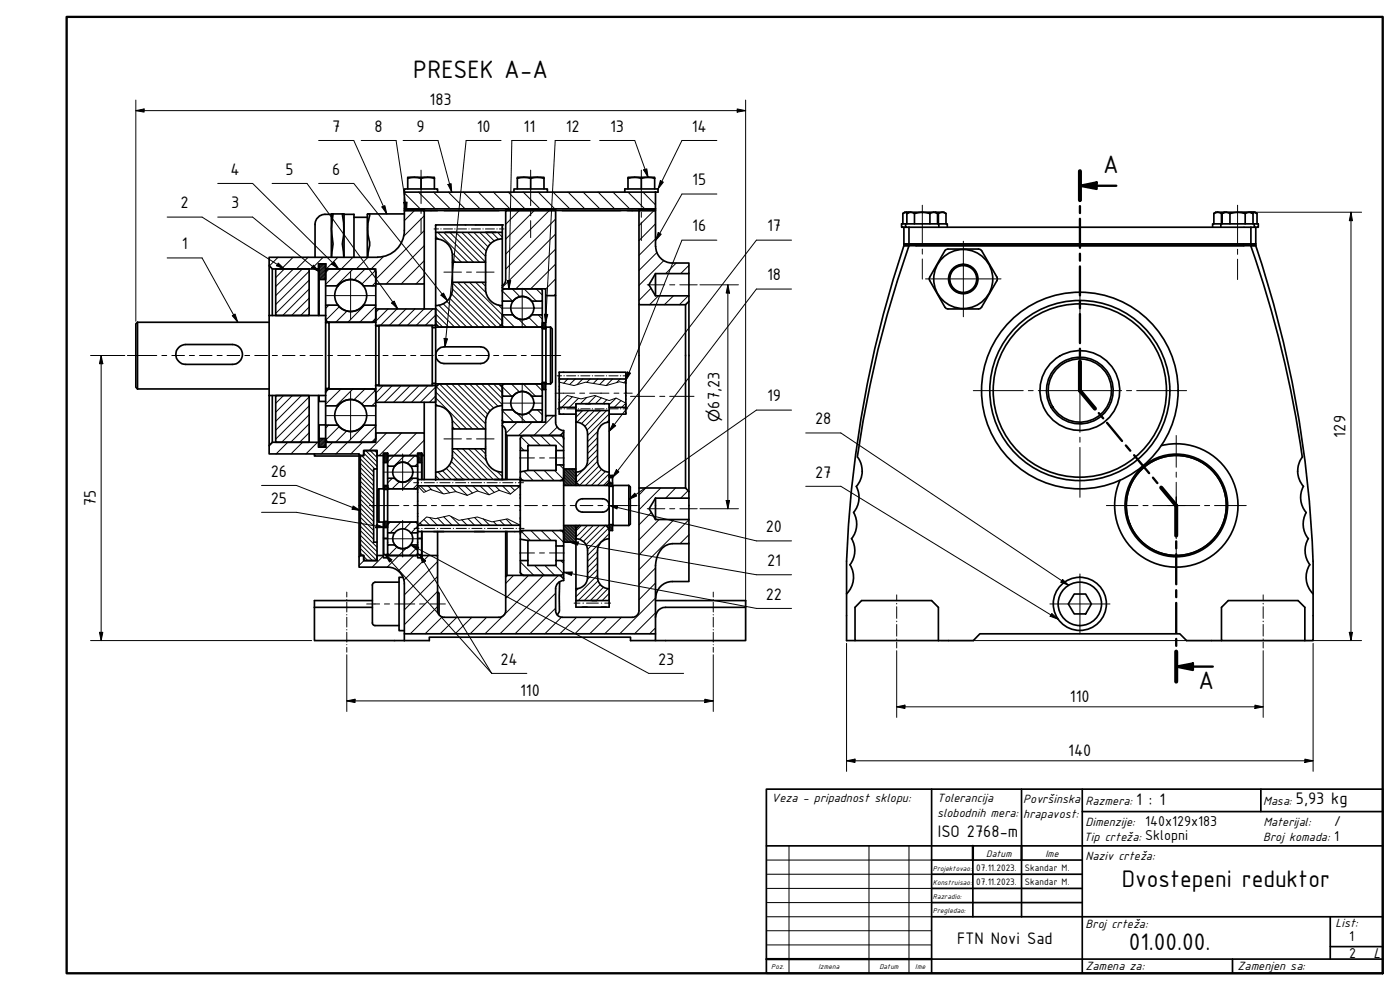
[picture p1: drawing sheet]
<svg xmlns="http://www.w3.org/2000/svg" width="420mm" height="297mm" viewBox="0 0 420 297" stroke-linecap="round" stroke-linejoin="round" font-family="sans-serif">
<!-- layer: Hatch (ISO) -->
<g fill="none" stroke="#000" stroke-width=".3">
<path d="M121.3 57.9l4.8 4.8M125.6 57.6l5 5.1M130.1 57.6l5 5.1M134.6 57.6l5 5.1M139.1 57.6l5 5.1M143.6 57.6l5 5.1M148.1 57.6l4.9 5.1M152.5 57.6l5 5.1M157 57.6l5.1 5.1M161.5 57.6l5 5.1M166 57.6l5 5.1M170.5 57.6l5 5.1"/>
<path d="M175 57.6l5 5.1M179.5 57.6l5 5.1M184 57.6l5 5.1M188.5 57.6l5 5.1M193 57.6l3.7 3.9M83.4 77.2l-2.6 2.6M87.9 77.2l-3.4 3.5M92.5 77.2l-3.5 3.5M96.1 79.2l-.3 .4M96.6 79.2l-.8 .8M97 77.2l-3.5 3.5M97 79.2l-1.2 1.2"/>
<path d="M97.3 79.2l-1.5 1.6M97.7 80l-1.9 2M97.7 79.6l-1.9 2M97.7 79.2l-1.9 2M101.4 77.2l-3.5 3.5M105.9 77.2l-8.2 8.1M110.4 77.2l-3.5 3.5M115.1 76.9l-3.7 3.8M121.3 62.4l.3 .3M121.8 62.7l-.5 .4M122.2 62.7l-.5 .5M122.7 62.7l-.5 .5"/>
<path d="M123.1 62.7l-.5 .5M123.6 62.7l-.5 .5M124 62.7l-.5 .5M124.5 62.7l-.5 .5M124.9 62.7l-3.6 3.5M125.3 62.7l-.5 .5M125.8 62.7l-.5 .5M126.2 62.7l-.5 .5M126.7 62.7l-.5 .5M127.1 62.7l-.4 .5M127.3 78.2l-6.9 7M127.3 73.7l-11.4 11.5"/>
<path d="M127.3 69.2l-14.5 14.6M127.3 64.8l-6.1 6.1M127.3 62.9l-.2 .3M130.7 70.9l.9 .9M131.4 69.7l8.9 9M133.2 69.7l8.9 9M135 69.7l8.9 9M135.6 75.8l2.9 2.9M135.8 77.7l.9 1M136.8 69.7l8.9 9M138.6 69.7l7.1 7.2M140.3 69.7l5.6 5.6"/>
<path d="M142.2 69.7l4.3 4.4M144 69.7l3.3 3.4M145.7 69.7l2.6 2.6M147.6 69.7l2 2.1M149.4 69.7l1.3 1.5M151.8 62.7v.1M152.3 62.7l-.5 .5M152.8 62.7l-.5 .5M153.2 62.7l-.5 .5M153.7 62.7l-.5 .5M154.1 62.7l-.5 .5M154.6 62.7l-.5 .5"/>
<path d="M155 62.7l-.5 .5M155.4 62.7l-.5 .5M155.9 62.7l-.5 .5M156.3 62.7l-4.5 4.6M156.8 62.7l-.5 .5M157.2 62.7l-.5 .5M157.7 62.7l-.5 .5M158.1 62.7l-.5 .5M158.6 62.7l-.5 .5M159 62.7l-.4 .5M159.5 62.7l-.5 .5M160 62.7l-.6 .5"/>
<path d="M160.4 62.7l-.5 .5M160.8 62.7l-9 9M161.3 62.7l-.5 .5M161.7 62.7l-.5 .5M162.2 62.7l-.5 .5M162.6 62.7l-.5 .5M163.1 62.7l-.5 .5M163.5 62.7l-.5 .5M164 62.7l-.6 .5M164.4 62.7l-.5 .5M164.8 62.7l-.4 .5M165.3 62.7l-13.5 13.5"/>
<path d="M165.8 62.7l-.5 .5M166.2 62.7l-.5 .5M166.7 62.7l-.5 .5M166.8 74.7l-12 12M166.8 65.7l-15 15.1M166.8 79.2l-7.5 7.5M166.8 70.2l-16.1 16M166.8 63l-.2 .2M191.8 63.2h.1M191.8 62.7h.1M192.3 62.7l-.5 .5M192.7 62.7l-.5 .5"/>
<path d="M193.2 62.7l-.5 .5M193.6 62.7l-.5 .5M194.1 62.7l-.6 .5M194.5 62.7l-.5 .5M194.9 62.7l-.5 .5M195.4 62.7l-.5 .5M195.8 62.7l-.5 .5M196.3 62.7l-.5 .5M196.7 71.7l-4.9 4.9M196.7 67.2l-4.9 5M196.7 62.7l-4.9 5M196.7 63.1v.1"/>
<path d="M197.2 75.7l-5.4 5.4M199.2 78.2l-7.4 7.4M202.9 78.9l-3.1 3.2M206.8 79.6l-2.5 2.5M85.3 80.7l-2.6 2.6M88.1 80.7l-5.4 5.3M90.7 80.7l-8 8M92.8 92.1l-2.6 2.6M92.8 89.5l-5.3 5.2M92.8 86.7l-8 8M92.8 84.1l-10.1 9.9M92.8 81.4l-10.1 10"/>
<path d="M97.7 80.8l-1.9 2M97.7 83.6l-.2 .3M97.7 83.2l-.6 .7M97.7 82.9l-1 1M97.7 82.4l-1.4 1.5M97.7 82l-1.8 1.9M97.7 81.6l-1.9 2M97.7 81.2l-1.9 2M97.7 80.4l-1.9 2M98.7 91.6l-1 .9M98.8 80.7l-1.1 1.1M101.9 92l-4 4"/>
<path d="M104.1 93.3l-3.3 3.4M106 80.7l-5.1 5.1M109.5 91.6l-5.1 5.1M109.6 80.7l-3.4 3.3M112.6 81.3l-4 4M112.8 84.7l-1.1 1.1M112.8 95.5l-1.2 1.2M112.8 91.9l-4.9 4.8M113.8 92.7l-1 1M116.5 92.7l-3.7 3.7M119.1 92.7l-4.9 4.9M121.9 92.7l-5.1 4.9"/>
<path d="M124.5 92.7l-4.9 4.9M127.3 92.7l-5.1 4.9M127.3 82.7l-2.5 2.5M129.9 92.7l-5 4.9M130.7 97.3l-.4 .3M130.7 94.5l-3.1 3.1M130.7 96.1l2.2 2.1M130.7 94.2l4 4M130.7 92.4l5.8 5.8M131.6 91.6l6.6 6.6M133 91.1l7.1 7.1M134 90.3l7.9 7.9"/>
<path d="M134.9 89.4l8.7 8.8M135.5 88.2l10 10M135.8 86.7l11.5 11.5M135.8 84.9l13.2 13.3M137.4 84.7l12.9 12.9M139.1 84.7l11.6 11.6M140.9 84.7l13.5 13.5M142.7 84.7l3.2 3.2M144.5 84.7l1.2 1.2M149.5 91.5l1.2 1.2M150.7 87.3l3.1 3M153.7 86.7l2.4 2.4"/>
<path d="M155.4 95.6l2.7 2.6M157.3 86.7l3.7 3.6M158.7 95.2l2.9 3M160.9 86.7l1.9 1.8M161.5 94.5l1.3 1.2M162.8 98.5v.1M162.8 98.2l.3 .4M162.8 97.8l.6 .8M162.8 97.5l1 1M162.8 97.3l1 .9M162.8 97l1 .9M162.9 96.8l.9 .8"/>
<path d="M163.3 96.8l.5 .5M163.6 96.8l.2 .2M166.8 88.2l-.6 .5M166.8 83.7l-3 3M195.4 86.5l-3.6 3.7M197.6 88.8l-2.7 2.6M202.1 88.8l-2.7 2.6M206.6 88.8l-2.7 2.6M85.1 118.7l-2.4 2.3M87.8 118.7l-5.1 5M90.5 118.7l-7.8 7.7M92.8 119.1l-10.1 10"/>
<path d="M98.7 116.7l-.9 1M102.4 116.7l-4.7 4.6M105.9 116.7l-5.1 5.1M109.5 116.7l-3.3 3.3M112.6 117.2l-4.1 4.1M115 115.7l-2.2 2.3M117.7 115.7l-6.1 6.1M120.4 115.7l-5 5M123.1 115.7l-5 5M125.8 115.7l-5 5M128.5 115.7l-5 5M130.7 118.8l-1.8 1.9"/>
<path d="M130.7 116.1l-4.5 4.6M130.7 119.4l9.3 9.3M130.7 117.6l11.1 11.1M130.9 116l12.7 12.7M131.9 115.2l13.5 13.5M133.7 115.2l12 12M135.5 115.2l10.4 10.3M137.3 115.2l9.1 9.1M139.1 115.2l8 8M140.9 115.2l7.2 7.2M142.7 115.2l6.7 6.6M144.5 115.2l6.2 6.2"/>
<path d="M146.3 115.2l4.4 4.4M148.1 115.2l2.6 2.6M150.7 116.1l2.8 2.8M153.5 115.2l2.4 2.4M157 115.2l3.7 3.7M160.7 115.2l2.1 2.1M162.8 116.7l.1 .2M162.8 116.4l.4 .5M162.8 116.1l.7 .8M162.8 115.8l1 1M162.8 115.5l1 .9M162.8 115.2l1 .9"/>
<path d="M162.8 114.9l1 .9M163 114.8l.8 .8M163.3 114.8l.5 .4M163.6 114.8l.2 .1M168.1 113.7l-.3 .3M170.4 113.7l-1.2 1.3M171.8 119l-3.2 3.2M172.7 113.7l-1.8 1.7M173.6 119.5l-2.7 2.7M174.9 113.7l-1.7 1.7M176.1 119.2l-1.9 1.9M177.1 113.7l-1 1"/>
<path d="M178.8 118.8l-2.3 2.3M179.4 113.7l-1.3 1.3M180.5 119.4l-1.8 1.7M181.6 113.7l-1.6 1.7M182.1 119.9l-1.2 1.2M183.8 113.7l-1.9 2M184.8 119.5l-2 2M186.1 113.7l-1.1 1.1M187.8 114.2l-.6 .7M81.9 132.7l-1.1 1.1M86.4 132.7l-3.5 3.5M90.8 132.7l-3.5 3.5"/>
<path d="M92.8 124.4l-8.3 8.3M92.8 132.6l-.2 .1M92.8 129.8l-2.9 2.9M92.8 127.2l-5.6 5.5M92.8 121.8l-10.1 9.9M95.3 132.7l-3.5 3.5M95.9 131.6l-.1 .1M96.3 131.6l-.5 .5M96.7 131.6l-.9 .9M97.2 131.6l-1.4 1.3M97.5 131.6l-1.7 1.7M97.7 134.2h.1"/>
<path d="M97.7 133.7l-.4 .5M97.7 133.3l-.8 .9M97.7 133l-1.2 1.2M97.7 132.5l-1.6 1.7M97.7 132.1l-1.9 2.1M97.7 131.7l-1.9 2M98.6 127.6l-.9 .8M99.8 132.7l-3.5 3.5M101.8 128l-3.9 3.9M104.1 129.3l-3.4 3.4M108.1 139l4 4M108.1 137.7l4 4"/>
<path d="M108.5 136.7l4 4M108.8 132.7l-3.5 3.5M109.2 135.9l4 4M109.4 127.6l-8.6 8.6M109.7 135.2l3.5 3.4M111.1 135.2l2.1 2.1M112.4 135.2l.8 .7M112.8 131.4l-1.3 1.3M112.8 127.8l-4.9 4.9M115.1 136h.1M115.5 136l-.4 .3M115.8 136l-.7 .6"/>
<path d="M116 129.9l-5.2 5.3M116.1 136l-1 1M116.3 138.3l-.5 .5M116.3 138l-.8 .8M116.3 137.7l-1.1 1.1M116.3 137.3l-1.2 1.2M116.3 137l-1.2 1.2M116.3 136.7l-1.2 1.2M116.3 136.4l-1.2 1.2M116.3 136.1l-1.2 1.2M120.5 129.9l-6.7 6.8M121.4 136.7l-3.2 3.2"/>
<path d="M124.5 136.7l-2.3 2.3M125 129.9l-8.9 8.9M125.3 138.8h.1M125.3 138.4l.4 .4M125.3 138l.8 .8M125.3 137.7l1.1 1.1M125.3 137.3l1.3 1.2M125.3 137l1.3 1.2M125.3 136.6l1.3 1.2M125.3 136.3l1.3 1.2M125.3 139l-.8 .9M125.4 136l1.2 1.1"/>
<path d="M125.8 136l.8 .8M126.1 136l.5 .4M126.5 136h.1M127.3 136.6v.1M127.3 132.1l-4.6 4.6M130.7 121.2l.6 .5M134.7 139.6l4.4 4.3M135.4 138.4l5.4 5.5M135.7 126.1l2.5 2.6M135.7 137l6.9 6.9M135.8 135.2l8.7 8.7M135.8 128l.7 .7"/>
<path d="M137 134.7l9.2 9.2M138.9 134.7l9.1 9.2M140.7 134.7l9.2 9.2M142.4 134.7l3.6 3.6M144.2 134.7l1.5 1.5M150.7 123.2l3.5 3.5M154.9 123.8l2.9 2.9M155.2 126.7l-3.4 3.4M156.1 134l1.2 1.2M156.3 131l2.6 2.7M158.6 123.8l2.8 2.9M159.1 130.7l3 3"/>
<path d="M159.7 126.7l-4 4M161.3 123l1.5 1.4M162.2 130.7l3 3M165.4 130.7l3.8 3.7M166.2 124.7l-6 6M167.3 128.1l-2.6 2.6M168 139.5l4.8 4.9M168.7 130.8l.3 .4M173.1 123.2l-.3 .2M174.9 123.2l-2.1 2M176.7 123.2l-3.5 3.5M178.4 123.2l-3.9 3.9"/>
<path d="M179.3 138.4l-6.3 6.4M179.3 136.6l-6.5 6.6M179.3 134.9l-3 2.9M179.3 133.1l-3 3M179.3 131.3l-3 3M179.5 129.4l-3.2 3.1M179.8 139.8l-5.9 5.9M180.3 123.2l-4.8 4.7M182.1 123.2l-6 5.9M182.8 126l-.7 .8M182.8 124.2l-6.5 6.5M186.4 120.2l-2.1 2"/>
<path d="M187.8 121l-1.2 1.2M108.1 159.2l5.1 5M108.1 157.8l4 4M108.1 156.5l4 4M108.1 155.2l4 4M108.1 153.8l4 4M108.1 152.4l4 4M108.1 151.1l4 4M108.1 149.8l4 4M108.1 148.4l4 4M108.1 147.1l4 4M108.1 145.7l4 4"/>
<path d="M108.1 144.4l4 4M108.1 143.1l4 4M108.1 141.7l4 4M108.1 140.3l4 4M115.7 156.4l-.3 .4M115.7 145.7l-.3 .3M116.1 156.4l-.7 .8M116.1 145.7l-.7 .7M116.3 146.9h.1M116.3 156.6l-.9 .9M116.3 158l-.2 .3M116.3 157.6l-.6 .7"/>
<path d="M116.3 157.3l-.9 1M116.3 156.9l-.9 1M116.3 146.5l-.3 .4M116.3 146.1l-.7 .8M116.3 145.8l-.9 1M117.1 156.6l-.8 .9M117.7 143.5l-1.4 1.4M119.9 144.5l-2.2 2.2M120.3 156.6l-3.2 3.3M123.4 156.6l-2.1 2.1M124 143.5l-3.2 3.2M125.3 157.8l-1.9 2.1"/>
<path d="M125.3 145.3l-1.3 1.4M126 156.9l.7 .7M126.1 145.8l1.7 1.6M127.3 155.9l1.7 1.7M128.4 145.8l1.2 1.2M129 155.3l2.3 2.3M130.6 145.8l2.4 2.3M130.7 142.7l1.2 1.2M131.3 155.4l2.2 2.2M131.4 141.6l2.3 2.3M132.8 141.2l2.6 2.7M132.8 145.8l2.1 2.1"/>
<path d="M133.2 155.1l2.5 2.5M133.9 140.5l3.4 3.4M135.1 145.8l1.8 1.8M135.3 154.9l2.7 2.7M137.4 145.8l2.9 2.8M138.6 155.9l1.6 1.7M139.6 145.8l2.2 2.1M140.5 155.6l1.9 2M141.9 145.8l1.5 1.5M142.4 155.2l2.3 2.4M144.1 145.8l2.7 2.6M145 155.7l1.9 1.9"/>
<path d="M146.4 145.8l1.9 2M148.1 156.5l1.1 1.1M148.6 145.8l1.4 1.4M149.2 141.4l1.5 1.6M150 156.1l1.4 1.5M150.8 145.8l2.4 2.4M151.9 155.8l1.8 1.8M153.1 145.8l1.4 1.4M155.3 145.8l.4 .4M155.7 157.3l.3 .3M156.2 143.5l.6 .6M156.5 159.4l2.6 2.8"/>
<path d="M157.2 141.4l2.8 2.8M159.3 159.2l3 3M160.1 141.1l3.1 3.1M162.4 159.2l3 3M163.3 141.1l3 3.1M165.6 159.2l3.6 3.5M166.4 141.1l2.6 2.6M169.2 145.7h.1M169.2 159.6l3 3.1M169.2 159.1l3.5 3.6M169.2 158.7l3.6 3.7M169.2 158.2l3.6 3.7"/>
<path d="M169.2 157.8l3.6 3.7M169.2 145.2l.4 .5M169.2 144.8l.9 .9M169.2 144.3l1.3 1.4M169.2 143.9l1.7 1.8M169.2 143.4l2.2 2.3M169.2 143l2.6 2.7M169.2 142.5l3.1 3.2M169.2 142.1l3.5 3.6M169.2 141.7l3.6 3.6M169.2 141.1l3.6 3.8M169.5 157.7l3.3 3.3"/>
<path d="M169.5 140.7l3.3 3.2M169.9 157.7l2.9 2.9M170 140.7l2.8 2.8M170.4 157.7l2.4 2.4M170.4 140.7l2.4 2.4M170.8 157.7l2 2M170.9 140.7l1.9 1.9M171.3 157.7l1.5 1.5M171.3 140.7l1.5 1.5M171.7 157.7l1.1 1.1M171.8 140.7l1 1M172.1 157.7l.7 .7"/>
<path d="M172.2 140.7l.6 .6M172.6 157.7l.2 .2M172.7 140.7l.1 .1M174.5 157.7l-1.7 1.6M176.3 157.7l-3.5 3.4M178.1 157.7l-4.2 4.1M179.9 157.7l-4.8 4.8M180.5 140.8l-4.8 4.9M181.7 157.7l-5.8 5.7M181.7 141.5l-4.2 4.2M182.6 158.5l-6.3 6.3M182.8 157.9l1 1"/>
<path d="M182.8 159.1l.1 .1M182.8 158.7l.5 .5M182.8 158.3l.9 .9M182.8 157.5l1 1M182.8 145.8l.1 .1M182.8 145.4l.6 .5M182.8 145l1 .9M182.8 143l.3 .3M182.8 143.9l-1.7 1.8M182.8 142.2l-3.5 3.5M182.9 142.7l.7 .6M183.1 157.4l.7 .7"/>
<path d="M183.2 145l.6 .6M183.3 142.7l.5 .5M183.6 157.4l.2 .3M183.6 145l.2 .1M183.7 142.7h.1M193.8 146.4l-2 2.1M195.5 153.7l-3.7 3.8M197.8 155.9l-6 6.1M198.3 146.4l-6.5 6.6M202.3 155.9l-10.5 10.6M202.8 146.4l-3 3.1M206.5 147.2l-2.2 2.3"/>
<path d="M206.8 155.9l-15 15M108.1 165.9l.8 .8M108.1 164.6l3.7 3.6M108.1 163.2l5 5M108.1 161.9l5.1 5M108.1 160.6l5.1 4.9M109.2 166.9l1.2 1.3M109.2 168.2l-1.4 1.5M113 162.7l.2 .2M115.1 166.8l-3.4 3.4M116.6 163.5l-.3 .3M119.1 164.1l-2.5 2.5"/>
<path d="M121.9 164.5l-5.7 5.7M124.2 166.7l-4.7 4.7M125.3 164.1l-2.5 2.6M128.7 166.7l-7.5 7.4M131.3 177.5l-10 9.9M131.3 173l-10 10M131.3 168.5l-10 10M154.1 172.6l-2.3 2.5M156.1 171.8l1 .8M156.1 168.6l4.1 4M158.6 172.6l-6.8 6.9M160.4 169.7l3 2.9"/>
<path d="M163.1 172.6l-11.9 12M163.5 169.7l3 2.9M166.7 169.7l2.3 2.4M166.8 178l-12.2 12.2M166.9 163.6l.2 .2M167.6 172.6l-17.5 17.6M168.3 168.2l.9 .8M169.2 162.3l.3 .4M169.2 161.8l.8 .9M169.2 161.4l1.2 1.3M169.2 161l1.7 1.7M169.2 160.5l2.1 2.2"/>
<path d="M169.2 160l2.6 2.7M173.5 176.6l-.7 .7M179.3 165.4l-3 3M179.3 172.6l-6.5 6.5M179.3 170.8l-3 3M179.3 169l-3 3M179.3 167.2l-3 3M179.5 174.2l-6 6M180.1 175.4l-4.8 4.8M181.1 176.2l-3.9 4M182.4 176.6l-3.5 3.6M182.8 179.9l-.3 .3"/>
<path d="M182.8 178l-2.1 2.2M182.8 160.1l-6.5 6.5M196.7 179.4l-10.7 10.8M196.7 174.9l-4.9 5M196.7 170.4l-4.9 5M206.8 160.5l-2.7 2.6M131.3 182l-8.2 8.2M132.7 185.1l-5.1 5.1M137.1 185.2l-5 5M141.6 185.2l-5 5M146 185.2l-4.9 5M151.1 184.6l-5.6 5.6"/>
<path d="M166.8 182.5l-7.8 7.7M168.5 185.2l-5 5M173 185.2l-5 5M177.5 185.2l-5 5M182 185.2l-5 5M186.5 185.2l-5 5M196.7 188.4l-1.8 1.8M196.7 183.9l-6.3 6.3"/>
</g>
<!-- layer: Visible (ISO) -->
<g fill="none" stroke="#000" stroke-width=".51">
<path d="M121.3 57.6h75.4v5.1h-75.4zM121.3 57.6v-.9h10v.9M122.4 53.5v-.3h8v.3M122.4 53.5a6.5 6.5 0 0 1 4 0M122.4 53.5v3.2M126.4 53.5a6.5 6.5 0 0 1 4 0M126.4 53.5v3.2M130.4 53.5v3.2M154.2 57.6v-.9h10.1v.9M155.3 53.5v-.3h8v.3M155.3 53.5a6.5 6.5 0 0 1 4 0M155.3 53.5v3.2"/>
<path d="M159.3 53.5a6.5 6.5 0 0 1 4 0M159.3 53.5v3.2M163.3 53.5v3.2M187.5 57.6v-.9h10v.9h-.8M188.5 53.5v-.3h8v.3M188.5 53.5a6.5 6.5 0 0 1 4 0M188.5 53.5v3.2M192.5 53.5a6.5 6.5 0 0 1 4 0M192.5 53.5v3.2M196.5 53.5v3.2M80.8 79.7v54M95.8 79.2h1.9v4.7h-1.9z"/>
<path d="M99.4 64.3a4.3 4.3 0 0 0-4.2 1.1l-.6 1.2v.7v9.9M99.4 64.3v12.9M99.4 64.3h3.9M99.9 64.2a29.5 29.5 0 0 0 0 9.4l-.4 3.6M102.8 64.2a29.5 29.5 0 0 1 0 9.4l.4 3.6M103.3 64.3h2.9v12.9M103.3 64.3v12.9M106.2 65.2h4M110.8 64.2h.1a17.1 17.1 0 0 0 0 9l-.5 4M113.3 77.2h-32.5v2.5l.9 1h13.9v-1.5h2.1M113.4 77.1a8 8 0 0 0 7.9-7.9v-6h6v22h-14.5v-4.5h-15.1v-1.5M121.3 62.7h6v.5h-6z"/>
<path d="M121.3 64.2l-11.1 .1v12.9M130.7 67.5v29.6l1.1 1.1h17.9l1-1.1v-5.4M130.8 71.7a5 5 0 0 1 5 5v2h9.9a5.9 5.9 0 0 1 2.5-6.3l1.6-.6 .9-.1M131.3 63.2h-4h24.5M133.3 63.2h16.4M133.7 69.7h3M135.8 78.7v6M139.7 67.5h3M145.7 78.7v6M145.8 69.7h3M150.7 67.5v22.8h3.3a3.4 3.4 0 0 1 5.5 0h3.3v-3M151.8 62.7h15v.5h-15z"/>
<path d="M166.8 63.2h25h-3.5M168.7 63.2h17.5M191.8 62.7h4.9v.5h-4.9zM196.8 73.9a5 5 0 0 0 4.9 5h5.1v3.2h-10.1l-1.9 3.4 1.9 3.3h10.1v1.6l-1.1 1h-13.9v-28.2h4.9v10.8M271.3 73.2h105.6v.5h-1.5v-.5h-102.6v.5h-1.5zM271.3 68.2v5h1.5v-5M271.3 68.2h.5M271.8 67.2h-1.2v1h.7M271.8 67.2h12.5v1M271.8 67.2v1h1M272.2 64.1a1.9 1.9 0 0 1 2.2 0M272.2 64.1v3.1"/>
<path d="M272.6 63.8l-.5-.1-1.1 .4M272.8 68.2h104.1M272.8 63.7h-1.3l-.5 .4v3.1M272.8 63.7h10.5l.6 .4v3.1M272.8 73.7a318.9 318.9 0 0 0-15.4 63.5 6.9 6.9 0 0 1-.4 8.8 7 7 0 0 1-.8 7.8M272.8 63.7l-.6 .4M274.4 64.1a7.2 7.2 0 0 1 4.7 0M274.4 64.1v3.1M279.1 64.1a1.9 1.9 0 0 1 2.3 0M279.1 64.1v3.1M280.8 63.7l.6 .4v3.1M281.2 63.9l.4 .2"/>
<path d="M281.6 64.1a1.9 1.9 0 0 1 2.3 0M281.6 64.1v3.1M281.7 67.2v1M283.6 75.2l.9-.5h9.2l.9 .5 4.7 8.5-5.1 8.9-9.7 .1-.9-.5-4.8-8.5zM364.3 64.1a1.9 1.9 0 0 1 2.3 0M364.3 64.1l.6-.4h11.7l.7 .4v3.1M364.3 64.1v3.1M366.4 67.2h-2.5v1M366.4 67.2h11.2v1h-.7M366.4 67.2v1M366.6 64.1v3.1M366.8 64.1a2 2 0 0 1 2.3 0"/>
<path d="M366.8 64.1v3.1M367 63.9l-.4 .2M367.4 63.7l-.6 .4M369.1 64.1a7 7 0 0 1 4.6 0M369.1 64.1v3.1M373.7 64.1a2 2 0 0 1 2.3 0M373.7 64.1v3.1M375.4 73.7a333.5 333.5 0 0 1 15.4 63.4M375.4 68.2v5h1.5v-5M375.4 63.7l.6 .4v3.1M375.5 63.8l.6-.1 1.2 .4M376.4 67.2v1"/>
<path d="M41.3 96.7l-.5 .4v19.1l.5 .5M41.3 96.7v20M41.3 96.7h39.5M80.8 94.7h16.9M81.7 80.7v14M82.7 80.7h10.1v14h-10.1zM95.6 80.7v14M95.8 83.9v10.8M97.7 95.6l.5 .9 .6 .2M97.7 81.8v4h3.7a4.8 4.8 0 0 1 7.7 0h3.7v-4M97.7 94.7v-3.1l3.7-.1a4.8 4.8 0 0 0 7.7 .1h3.7l-.1 4.3-.4 .6-.6 .2M97.7 85.8v5.8"/>
<path d="M97.7 94.7v24M97.7 96.6l.2 .2M98 96.8l.7-.1v20l-.7-.1M98.6 96.8h-.1M98.7 96.7h14.1M98.8 80.6l-.6 .2-.5 .9M98.9 80.7h12.7M111.7 80.6l.6 .2 .5 .9M112.7 97.6l.2 .2M112.8 96.7v-4h17.9v4.9h-17.9M112.8 85.8v5.8M112.8 96.7v20"/>
<path d="M113 97.8l.7-.2v18.1l-.7-.1M113.7 97.6h16v18.1h-16M127.3 85.2v7.5M129.7 98.1l.3 .2h.5M130.6 98.2l.1 17-.2-.2M130.6 98.3h-.1M130.7 97.6v.6h32.1M135.8 86.7a5 5 0 0 1-5 5M135.8 86.7v-2h9.9a5.9 5.9 0 0 0 2.5 6.3l1.6 .6 .9 .1M150.7 97.6l.2 .4 .5 .2M150.7 90.3v1.4M150.8 85.7l.8-.9 .2-.9v-20.7h15v25.5h-3v-2h-12.7l-.4-.4"/>
<path d="M151.1 86.7h.1M162.1 86.7l.5 .1 .2 .5M162.2 86.7h-10.8l-.5 .1-.2 .5M162.8 97.6v-3.1h-3.3a3.4 3.4 0 0 1-5.5 0h-3.3v3.7M162.8 98.2v-1.4h1v1.8h-1h1M162.8 90.3v4.2M162.8 98.2v17M162.8 97.6l-.2 .4-.5 .2M163.8 88.7v8.1M165.2 98.2l.5 .5v16l-.5 .5M165.2 98.2h-1.4v17h1.4M165.2 98.2v17"/>
<path d="M166.8 88.7v36M191.8 91.4v55M196.7 82.1v6.7M205.7 91.4v55M206.8 82.1v6.7M206.8 90.4v57.1M41.3 116.7h39.5M53.7 104.3l.9-.7 1.2-.2h13.9a2.99 2.99 0 0 1 3.1 2.9 2.99 2.99 0 0 1-3.1 3h-13.9a2.95 2.95 0 0 1-2.8-1.8 2.95 2.95 0 0 1 .7-3.2zM80.8 118.7h16.9M81.7 118.7v14M82.7 118.7h10.1v14h-10.1zM95.6 118.7v14"/>
<path d="M95.8 118.7v1.7h1.9M97.9 116.6l-.2 .2M98.5 116.6h.1M98.7 116.7h14.1M98.8 116.6l-.6 .2-.5 .9M111.7 116.6l.6 .2 .5 .9M112.8 117.8v4h-3.7a4.8 4.8 0 0 0-7.7 0h-3.7v-3.1M112.8 115.7h17.9v5h-17.9v-4M112.9 115.6l-.2 .2M130.5 115h-.5l-.3 .3M131.5 104.8l.8-.5 .9-.2h11.1a2.51 2.51 0 0 1 2.4 2.5 2.51 2.51 0 0 1-2.4 2.5h-11.1a2.47 2.47 0 0 1-2.3-1.6 2.47 2.47 0 0 1 .6-2.7zM150.7 115.2v.5"/>
<path d="M151.4 115.2l-.5 .2-.2 .4M162.1 115.2l.5 .2 .2 .3v3.2l-3.3-.1a3.5 3.5 0 0 0-5.5 0l-3.3 .1v-3.2M162.8 115.2v1.7h1M162.8 115.2h-32.1v.5M162.8 118.9v4.1M163.8 116.9v7.8M163.8 114.8h-1h1v2.1M169.1 111.7h-1.3v12.6h1.3M187.8 111.8v12.3M80.8 133.7l.9-1h13.9v1.5h2.1v-1.5h15.1v-2.8h14.5v6.8h-.7v-.7h-1.3v.7h-9v-.7h-1.2v.7h-1.9v-1.5h-4v1.5h-1.1l-.3-.5h-27zM94.4 136.2v.6h13.4M95.8 131.6h1.9v2.6h-1.9z"/>
<path d="M97.7 131.6l.2 .6 .9 .5M97.7 131.6v-4l3.7-.1a4.8 4.8 0 0 0 7.7 .1h3.7v4M97.7 127.5h-1.9v4.1M97.7 121.8v5.8M107.8 136.3v30.8M109.2 135.2h4v5.5h-1.1v22h1.1v5.5h-4v-1.5h-1.1v-30h1.1zM112.8 121.8v5.8M112.8 131.6l-.2 .6-.9 .5h-12.8M115.1 136.7v10M115.1 136h1.2v2.8h-1.2zM116.3 139.9v3.6M116.5 136.8h8.7l.1 .5v2.6h-2a3 3 0 0 0-4.9 0h-2.1v-2.6z"/>
<path d="M125.3 136h1.3v2.8h-1.3zM125.3 139.9v3.6M126.6 138.8v5.1M126.6 136.7v7.2M127.3 120.7v9.2M127.3 136.7v7.2M130.8 121.7a5 5 0 0 1 5 5M135.8 126.7v2h9.9v-2M135.8 128.7v6M145.7 128.7v6M150.7 121.7a5 5 0 0 0-5 5M150.7 126.1l.2 .4 .5 .2h10.8"/>
<path d="M150.7 123v-6.8l-1-1h-17.9l-1.1 1v27.9M150.7 127.7v16.2M150.8 127.7l.8 .9 .2 1.7 .3 .4h16l1.1-1v-.6M151.8 130.3v13.6M152.1 130.7v13.2M156.1 135.2v6.4M158.4 133.8v-.1h8.5v.1M162.8 126.1v-3.1h-3.3a3.4 3.4 0 0 1-5.5 0h-3.3v4M162.8 126.1l-.2 .4-.5 .2M166.8 126.7a2.51 2.51 0 0 0 2.4 2.5M166.8 126.7v-2h-3v2h-12.7l-.4 .3v.7M169.2 131.7v3.5h-2.3v4.3h2.3v3.7a1.09 1.09 0 0 1-1.1 1"/>
<path d="M169.2 131.7a1.09 1.09 0 0 0-1.1-1h-10.9a1.09 1.09 0 0 0-1.1 1v3.5h2.3v5.9M169.2 129.7v2M169.2 135.2v4.3M172.8 126.7a3.5 3.5 0 0 1 3.5 3.5v8a3.5 3.5 0 0 1-3.5 3.5v3l1.1 1M172.8 121.2v19.5M173 123.2h1.4M175.8 121.1h1.4M178.6 123.2h1.4M181.4 121.1h1.4v20.6M182.8 126.7a3.5 3.5 0 0 0-3.5 3.5v8a3.5 3.5 0 0 0 3.5 3.5M348.5 133.7a18.5 18.5 0 0 1 23 17.5 18.5 18.5 0 0 1-22.1 18.6 18.5 18.5 0 0 1-13.3-25.7M390.9 137.1a7 7 0 0 0 .3 8.8 7 7 0 0 0 .8 7.9"/>
<path d="M113.2 140.7v22M113.7 146.7v9.9M113.7 146.7l-.4 .4v9.2l.4 .3M113.7 146.7h1.6v9.9h-1.6M115.3 146.9h1M115.3 156.4h1M115.4 156.4v1.9h.9v-1.7M115.4 145.7v1.2M116.3 145.7h-.9h.9v1M116.3 146.7v9.9M116.3 159.9v1.6M116.3 156.6h9"/>
<path d="M116.3 146.7h9M117 156.6l-.5 .2-.2 .5v2.6h2.1a3 3 0 0 1 4.9 0h2v-2.6M118.4 159.8a3 3 0 0 0 .4 4.1 3 3 0 0 0 4.1 0 3 3 0 0 0 .4-4.1M124.8 156.6l.4 .2 .1 .5M125.3 143.9v13.4M125.3 146.1l-.5 .6M125.3 143.9v-.4h-2a3 3 0 0 1-4.9 0h-2.1v2.6l.6 .6M125.3 159.9v3.6M125.3 143.9h1.9M126.6 159.4v2.1M126.6 159.4v7.3M130.2 159.5h3"/>
<path d="M130.8 141.7a5 5 0 0 0 5-5v-2h9.9a5.9 5.9 0 0 0 2.5 6.3l1.6 .6 .9 .1M131.3 159.5v7.2M136.3 143.9h3M142.4 159.5h3M148.4 143.9h3M151.8 159.4v13.7M152.1 159.4v13.2M154.5 159.5h1.6M156.1 144.2h13.1v15h-13.1M156.1 159.5v2.3l2.3 .4M156.1 143.2a1.11 1.11 0 0 0 1 1M156.1 143.2v16.3"/>
<path d="M157.2 159.2a.98 .98 0 0 0-1.1 1M166.9 141.1h-8.5l-2.3 .5v1.6M168.1 159.2a.98 .98 0 0 1 1.1 1v3.6h-2.3v-1.6h-8.5M169.2 144.2v-3.5h3.6v5M169.2 145.7h13.6M169.2 157.7h13.6M172.8 157.7v5h-3.6v-3.5M173.9 157.7l-1.1 1v3a3.5 3.5 0 0 1 3.5 3.4v8.1a3.5 3.5 0 0 1-3.5 3.4M181.9 157.7l.9 1v3M182.8 141.7v3l-.9 1M182.8 145.7v-.7h1v.9M182.8 142.7h1v.6h-1z"/>
<path d="M182.8 144.7v.3M182.8 145.7v12M182.8 145.9h1.2M182.8 157.4h1.2M183.8 157.4v1.8h-1v-1.5M183.8 143.3v1.7M188.7 145.7v12M188.7 145.7l.5 .4v11.2l-.5 .4M188.7 145.7h-4.7v12h4.7M205.7 146.4h-13.9v36.8a2 2 0 0 1-2 2h-21.1a2 2 0 0 1-1.9-2v-6.6M205.7 146.4l1.1 1.1M206.8 147.5v2h-10.1v6.4h10.1v7.2h-5.1a5.6 5.6 0 0 0-4.9 5.4l-.1 21.7h-75.4v-15"/>
<path d="M206.8 149.5v6.4M256.2 153.8a7 7 0 0 1-.6 7.8 7 7 0 0 1-.5 7.8 7.1 7.1 0 0 1-1 8.8M392 153.8a7 7 0 0 0 .6 7.8M111.8 175.5v11.4a.79 .79 0 0 0 .8 .8h7.2M112.5 174.7h7.3M112.6 174.7a.79 .79 0 0 0-.8 .8M115.1 161.5h1.2v2M116.3 166.1l.2 .4 .5 .2h7.8l.5-.6M116.3 166.4h-1.2v-9.8v10.1M116.3 166.1v.6M118.4 163.5a3.1 3.1 0 0 0 4.9 0M118.4 163.5h-2.1v2.6"/>
<path d="M118.4 163.4v.1M121 173.2h-1.2v16h1.5M121.3 175.2a5 5 0 0 0-5-5h-8.5v-3.1l.3-.4h1.1v1.5h4v-1.5h1.9v.7h1.2v-.7h9v.7h1.3v-.7h4.7v16.5a2 2 0 0 0 2 2h16.5a2 2 0 0 0 2-2v-10.1l.3-.5h16l1.1 1.1v.5a2.51 2.51 0 0 0-2.4 2.5M123.3 163.5h2v2.6M123.3 163.4v.1M125.3 161.5h1.3v4.9h-1.3M125.3 166.1v.6M131.3 177.6l.5 .4v6.4M156.1 168.2h2.3v1.5h8.5v-1.5h2.3v3.5a.98 .98 0 0 1-1.1 .9h-10.9a.98 .98 0 0 1-1.1-.9zM156.1 161.8v6.4M158.4 162.2v6M166.9 163.8v4.4"/>
<path d="M168 174.5l-.1 8.7-.6 1.3M169.2 163.8v4.4M169.2 171.7v2M172.8 162.7v19.5M182.8 161.7a3.5 3.5 0 0 0-3.5 3.4v8.1a3.5 3.5 0 0 0 3.5 3.4M182.8 161.7v20.5M206.8 163.1v11.4h-5.1a5 5 0 0 0-4.9 5M322.4 178.2h3.4l1.7 3-1.7 3h-3.4l-1.8-3zM392.7 161.6a7.1 7.1 0 0 0 .4 7.8 7 7 0 0 0 1 8.8M94.4 182.2v10h34.4v-1h60.4v1h7.5v-2M94.4 182.2h17.4M111.8 180.2h-17.4v2"/>
<path d="M121.3 190.2v2M172.8 180.2h.6M174.8 182.2h1.4M177.7 180.2h1.4M180.5 182.2h1.4M196.7 180.2h27.1v2h-24a2.93 2.93 0 0 0-3.1 3M223.8 182.2v10h-27.1M256.6 192.2h-2.5a337.9 337.9 0 0 1 17.2-118.5h105.6a336 336 0 0 1 17.2 94.7v23.8h-2.5M258.6 180.2h21l2 2v10h-25v-10zM281.6 192.2h10.5l2-2h60l2 2h10.5M366.6 182.2l2-2h21l2 2v10h-25z"/>
<circle cx="289.1" cy="83.7" r="4"/>
<circle cx="289.1" cy="83.7" r="4.2"/>
<circle cx="289.1" cy="83.7" r="8.9"/>
<circle cx="289.1" cy="83.7" r="4.4"/>
<circle cx="324.1" cy="117.2" r="29.5"/>
<circle cx="324.1" cy="117.2" r="27"/>
<circle cx="324.1" cy="117.2" r="26"/>
<circle cx="324.1" cy="117.2" r="12"/>
<circle cx="324.1" cy="117.2" r="9.5"/>
<circle cx="324.1" cy="117.2" r="10"/>
<circle cx="353" cy="151.7" r="15.4"/>
<circle cx="353" cy="151.7" r="15"/>
<circle cx="324.1" cy="181.2" r="8"/>
<circle cx="324.1" cy="181.2" r="6.5"/>
</g>
<g fill="#000">
<circle cx="151.1" cy="126.7" r=".25"/>
<circle cx="167.8" cy="124.3" r=".25"/>
<circle cx="168.1" cy="130.7" r=".25"/>
<circle cx="125.3" cy="143.9" r=".25"/>
<circle cx="156.1" cy="159.5" r=".25"/>
<circle cx="182.8" cy="144.7" r=".25"/>
</g>
<!-- layer: Section Line (ISO) -->
<g fill="none" stroke="#000" stroke-width=".7">
<path d="M324.1 55.7l5-1v2zM324.1 51.4v8.7M324.1 55.7h10.9M324.1 61.8v2.1M324.1 65.6v8.7M324.1 76.1v2.1M324.1 79.9v8.7M324.1 90.4v2.1M324.1 94.2v8.7M324.1 104.6v2.2M324.1 108.5v8.7l4.5 5.4M329.8 123.9l1.3 1.6"/>
<path d="M332.2 126.9l4.5 5.4M337.9 133.7l1.3 1.5M340.4 136.6l4.5 5.4M346 143.3l1.3 1.7M348.5 146.3l4.5 5.4v9M353 162.4v2.1M353 166.3v9M353 177.1v2.1M353 180.9v9M353 191.7v2.1M353 195.5v9M353 200l5-.9v1.9z"/>
<path d="M353 200h11"/>
</g>
<path d="M324.1 51.4v8.7M324.1 108.5v8.7l4.5 5.4M348.5 146.3l4.5 5.4v9M353 195.5v9" fill="none" stroke="#000" stroke-width="1.2"/>
<g fill="#000">
<path d="M324.1 55.7l5-1v2z" fill-rule="evenodd"/>
<path d="M353 200l5-.9v1.9z" fill-rule="evenodd"/>
</g>
<!-- layer: Title (ISO) -->
<g fill="none" stroke="#000" stroke-width=".51">
<path d="M230 236.8h185v55.2h-185zM279.6 236.8v55.2M306.6 236.8v17M324.8 236.8v55.2M378.4 236.8v6.7M230 253.8h185M279.6 258h45.2M292 258v17.1M306.6 258v17.1M324.8 243.5h90.2M279.6 262.3h45.2M279.6 266.6h45.2"/>
<path d="M279.6 270.8h45.2M279.6 275.1h135.4M399.2 275.1v12.7M279.6 287.8h135.4M369.9 287.8v4.2M399.2 284h15.8"/>
</g>
<path d="M292 253.8v4.2M306.6 253.8v4.2M230 287.8h49.6" fill="none" stroke="#000" stroke-width=".7"/>
<path d="M230 258h49.6M236.8 253.8v38.2M260.8 253.8v38.2M272.8 253.8v38.2M230 262.3h49.6M230 266.6h49.6M230 270.8h49.6M230 275.1h49.6M230 279.3h49.6M230 283.5h49.6" fill="none" stroke="#000" stroke-width=".3"/>
<!-- layer: Border (ISO) -->
<path d="M20 5.1h395v286.9h-395z" fill="none" stroke="#000" stroke-width=".7"/>
<!-- layer: Sketch Geometry (ISO) -->
<g fill="none" stroke="#000" stroke-width=".51">
<path d="M130.7 69.7h20M139.7 67.5l-9 .1M142.7 67.5h8M167.8 113.7h20M169.1 111.7l18.7 .1M158.4 133.8v1.4M166.9 133.8v7.3M167.8 122.2h5M169.1 124.3h3.7M172.8 123.2h10M181.4 121.1l-8.6 .1M182.8 122.2h5"/>
<path d="M187.8 124.1l-5 .2M125.3 157.6h30.8M125.3 145.8h30.8M125.3 159.5h29.2M127.2 143.9h28.9M173.4 150.2l1.4-.5h6a2 2 0 0 1 2 2 2 2 0 0 1-2 2h-6a2 2 0 0 1-1.8-1.3 2 2 0 0 1 .4-2.2zM196.7 149.5l-1.9 3.1 1.9 3.3M172.8 182.2h10M173.4 180.2h9.4"/>
<circle cx="105.3" cy="88.7" r="4.8"/>
<circle cx="156.7" cy="92.4" r="3.5"/>
<circle cx="105.3" cy="124.7" r="4.8"/>
<circle cx="156.7" cy="120.9" r="3.5"/>
<circle cx="120.9" cy="141.7" r="3"/>
</g>
<g fill="none" stroke="#000" stroke-width=".3">
<path d="M130.2 68.7h1.4M130.7 69.7v2M132.3 68.7h.1M133.1 68.7h2.7M136.5 68.7h.1M137.3 68.7h2.7M140.7 68.7h.1M141.5 68.7h2.7M144.9 68.7h.1M145.7 68.7h2.7M149.1 68.7h.1M149.9 68.7h1.4"/>
<path d="M150.7 69.7v2M97.7 91.6v4M167.2 112.8h1.3M167.8 113.7v1l4.5 1 3.5-1 6.1 1 4-1.2 1.9 .5v-1.3M169.2 112.8h.2M170.1 112.8h2.7M173.5 112.8h.1M174.3 112.8h2.7M177.7 112.8h.2M178.5 112.8h2.8M182 112.8h.1M182.8 112.8h2.7"/>
<path d="M186.2 112.8h.1M187 112.8h1.4M166.9 133.8v1.4M166.9 139.5v1.6M167.3 122.7h1.3M167.8 122.2v-1.2l2.4-2.3 4.2 1 4.1-1 4.3 1.5 2.1-.8 2.9 1.6v1.2M169.3 122.7h.1M170.1 122.7h2.7M172.8 121.2v1M172.8 123.2v3.5M173.5 122.7h.2M174.3 122.7h2.8"/>
<path d="M177.7 122.7h.2M178.6 122.7h2.7M182 122.7h.1M182.8 121.1v1.1M182.8 123.2v3.5M182.8 122.7h2.7M186.2 122.7h.1M187 122.7h1.4M117 156.6h7.8M117 146.7h7.8M124.1 144.8h1.6M124.3 158.5h1.5"/>
<path d="M125.3 157.6l2.7-2.5 2.7 .5 4.1-.9 2.9 1.4 5.6-1 4.3 1.5 4.7-.9 3.8 1.9M125.3 145.8l1.9 2 2-.9 4 1.3 3.6-.7 3.4 1.1 3.1-1.3 3.4 1.1 3.1-1.3 3.4 1.2 2.9-2.5M125.3 143.5v2.6M125.3 157.3v2.6M126.4 144.8h.2M126.6 158.5h.1M127.3 144.8h3.1M127.4 158.5h3.1M130.7 141.7v2.2h20v-2.2M131.1 144.8h.2M131.3 158.5h.1M132 144.8h3.1"/>
<path d="M132.1 158.5h3.2M135.8 144.8h.2M136 158.5h.1M136.7 144.8h3.1M136.9 158.5h3.1M140.5 144.8h.2M140.7 158.5h.1M141.4 144.8h3.1M141.6 158.5h3.1M145.3 144.8h.1M145.4 158.5h.1M146.2 144.8h3"/>
<path d="M146.3 158.5h3.1M150 144.8h.1M150.1 158.5h.1M150.9 144.8h3M151 158.5h3.1M154.7 144.8h.1M154.9 158.5h.1M155.6 144.8h1.5M155.8 158.5h1.5M157.2 159.2h10.9M157.2 144.2h10.9M172.8 141.7v3"/>
<path d="M173.9 145.7h8M173.9 157.7h8M196.7 149.5v6.4M104.1 177.7v1.4M104.1 179.9v.1M117 166.7h7.8M182.8 176.6v3.6M214.1 177.7v1.4M214.1 179.9v.1M269.1 178.5v1.7M379.1 178.5v1.7M104.1 180.7v2.9"/>
<path d="M104.1 184.4v.1M104.1 185.2v2.9M104.1 188.9v.1M104.1 189.7v2.9M104.1 193.4v.1M104.1 194.2v1.5M172.3 181h1.8M174.9 181h.2M176 181h3.6M180.5 181h.1M181.5 181h1.8M214.1 180.7v2.9"/>
<path d="M214.1 184.4v.1M214.1 185.2v2.9M214.1 188.9v.1M214.1 189.7v2.9M214.1 193.4v.1M214.1 194.2v1.5M269.1 181v.2M269.1 182v3.5M269.1 186.4v.1M269.1 187.4v3.5M269.1 191.7v.2M269.1 192.7v1.7"/>
<path d="M379.1 181v.2M379.1 182v3.5M379.1 186.4v.1M379.1 187.4v3.5M379.1 191.7v.2M379.1 192.7v1.7"/>
</g>
<circle cx="150.7" cy="67.5" r=".25" fill="#000"/>
<!-- layer: 0 -->
<path d="M142.7 67.5h8" fill="none" stroke="#000" stroke-width=".3"/>
<!-- layer: Center Mark (ISO) -->
<g fill="none" stroke="#000" stroke-width=".3">
<path d="M289.1 72.4v22.6M98 88.7h14.5M105.2 81.4v14.6M150.8 92.4h11.9M156.7 86.5v11.8M277.7 83.7h22.7M324.1 85.2v15M105.2 117.4v14.6M156.7 115v11.9M292.1 117.2h15M308.6 117.2h1.5M311.6 117.2h25"/>
<path d="M324.1 101.7v1.5M324.1 104.7v25M338.1 117.2h1.5M341.1 117.2h15M98 124.7h14.5M120.8 136.2v11M150.8 121h11.9M324.1 131.2v1.5M324.1 134.2v15M353 130.7v9.5M115.4 141.7h11M120.8 156.1v11"/>
<path d="M332 151.7h9.5M343 151.7h1.6M346 151.7h7h-2.5M353 144.7v7v-2.6M353 154.2v-2.5v7M353 141.7v1.5M355.5 151.7h-2.5h7M361.5 151.7h1.5M364.5 151.7h9.5M115.4 161.7h11M324.1 172.2v18M353 160.2v1.5"/>
<path d="M353 163.2v9.4M315.1 181.2h18"/>
</g>
<!-- layer: Centerline (ISO) -->
<g fill="none" stroke="#000" stroke-width=".3">
<path d="M126.4 51v10.1M159.3 51v10.7M192.5 51v11.2M126.4 62.6v1.5M126.4 65.6v4.4M159.3 63.2v1.6M159.3 66.2v5.1M192.5 63.7v1.5M192.5 66.7v5.5M276.8 61.6v11.6M276.8 74.7v1.5M276.8 77.7v6"/>
<path d="M371.4 61.6v11.7M371.4 74.8v1.5M371.4 77.8v6.1M133.2 81.6h5.3M140 81.6h1.5M143 81.6h5.3M194.2 85.5h5.3M201 85.5h1.5M204 85.5h5.2M38.2 106.7h8.9M48.6 106.7h1.4M51.6 106.7h3.8"/>
<path d="M56.8 106.7h1.6M59.9 106.7h3.7M65.2 106.7h1.5M68.1 106.7h3.8M73.5 106.7h1.4M76.5 106.7h3.8M81.7 106.7h1.5M84.8 106.7h3.7M90 106.7h1.6M93 106.7h3.8M98.4 106.7h1.4M101.3 106.7h3.9"/>
<path d="M106.7 106.7h1.4M109.7 106.7h3.8M114.9 106.7h1.6M117.9 106.7h3.8M123.3 106.7h1.5M126.2 106.7h3.8M131.6 106.7h1.4M134.6 106.7h3.8M139.8 106.7h1.6M142.9 106.7h3.7M148.1 106.7h1.6M151.1 106.7h3.8"/>
<path d="M156.5 106.7h1.4M159.4 106.7h8.9M166.6 118h5.9M174 118h1.5M177 118h5.8M184.3 118h1.4M187.3 118h2.4M189.2 118.9h7.3M198 118.9h1.5M201 118.9h7.3M133.2 131.7h5.3M140 131.7h1.5"/>
<path d="M143 131.7h5.3M155.9 137.4h4.5M161.9 137.4h1.5M164.9 137.4h4.5M110.9 151.7h8.8M121.2 151.7h1.5M124.1 151.7h3.9M129.5 151.7h1.5M132.5 151.7h3.8M137.8 151.7h1.5M140.8 151.7h3.9M146.1 151.7h1.5"/>
<path d="M149.2 151.7h3.8M154.4 151.7h1.6M157.5 151.7h3.8M162.8 151.7h1.5M165.8 151.7h3.8M171.1 151.7h1.5M174.1 151.7h3.8M179.5 151.7h1.4M182.4 151.7h8.9M194.2 152.6h5.3M201 152.6h1.5M204 152.6h5.2"/>
<path d="M155.9 165.9h4.5M161.9 165.9h1.5M164.9 165.9h4.5M110 181.2h3.9M115.4 181.2h1.5M118.4 181.2h6.1M125.9 181.2h1.5M129 181.2h4.7"/>
</g>
<!-- layer: Dimension (ISO) -->
<g fill="none" stroke="#000" stroke-width=".3">
<path d="M40.8 33.2l2.4-.5v.9zM40.8 33.2h183M40.8 30v66.4M221.2 32.7l2.6 .5-2.6 .4zM223.8 30v151.4M372.2 63.7h36.4M405.4 63.7l.5 2.5h-1zM405.4 63.7v128.5M210.1 85.5h11.5M218.4 85.5l.5 2.4h-1zM218.4 85.5v67.1M27.2 106.7h10.3"/>
<path d="M30.4 106.7l.5 2.4h-1.1zM30.4 106.7v85.5M210.1 152.6h11.5M217.9 150.2h1l-.5 2.4zM27.2 192.2h66.3M29.8 189.7h1.1l-.5 2.5zM104.1 196.5v17M214.1 196.5v17M254.1 193v38.4M269.1 195.2v20.1M282.4 192.2h126.2M379.1 195.2v20.1"/>
<path d="M394.1 193v38.4M404.9 189.7h1l-.5 2.5zM104.1 210.3l2.5-.5v1zM104.1 210.3h110M211.5 209.8l2.6 .5-2.6 .5zM269.1 212.1l2.5-.5v1zM269.1 212.1h110M376.6 211.6l2.5 .5-2.5 .5zM254.1 228.3l2.5-.5v1zM254.1 228.3h140M391.6 227.8l2.5 .5-2.5 .5z"/>
</g>
<g fill="#000">
<path d="M40.8 33.2l2.4-.5v.9z" fill-rule="evenodd"/>
<path d="M221.2 32.7l2.6 .5-2.6 .4z" fill-rule="evenodd"/>
<path d="M405.4 63.7l.5 2.5h-1z" fill-rule="evenodd"/>
<path d="M218.4 85.5l.5 2.4h-1z" fill-rule="evenodd"/>
<path d="M30.4 106.7l.5 2.4h-1.1z" fill-rule="evenodd"/>
<path d="M217.9 150.2h1l-.5 2.4z" fill-rule="evenodd"/>
<path d="M29.8 189.7h1.1l-.5 2.5z" fill-rule="evenodd"/>
<path d="M404.9 189.7h1l-.5 2.5z" fill-rule="evenodd"/>
<path d="M104.1 210.3l2.5-.5v1z" fill-rule="evenodd"/>
<path d="M211.5 209.8l2.6 .5-2.6 .5z" fill-rule="evenodd"/>
<path d="M269.1 212.1l2.5-.5v1z" fill-rule="evenodd"/>
<path d="M376.6 211.6l2.5 .5-2.5 .5z" fill-rule="evenodd"/>
<path d="M254.1 228.3l2.5-.5v1z" fill-rule="evenodd"/>
<path d="M391.6 227.8l2.5 .5-2.5 .5z" fill-rule="evenodd"/>
</g>
<!-- layer: Symbol (ISO) -->
<g fill="none" stroke="#000" stroke-width=".3">
<path d="M65.3 55h10.5l25.9 25.7M81.7 55h10.4l27.3 37.7M95.6 55h10.6l28.1 35.2M95.6 42.1h10.6l9.9 22.1M108.4 42.1h10.5l3.1 21.1M121 42.1h10.4l4.2 15.5M134.4 55.4l1-.3 .2 2.5zM150.4 42.1h-10.5l-4.1 39.5M164.1 42.1h-10.5l-.9 44.6M177.1 42.1h-10.5l-2.8 54.7M180 42.1h10.5l4 11.1M193.2 51l.9-.3 .4 2.5z"/>
<path d="M198.2 54.2l.9 .5-1.6 2zM215.1 42.1h-10.4l-7.2 14.6M215.1 58.2h-10.4l-8 14M50.2 77.4h10.4l10.8 19.3M50.2 65.1h10.4l24.7 15.6M65.3 65.1h10.5l20 16.4M83.5 78.9l1.8 1.8-2.3-1zM94.1 79.6l1.7 1.9-2.3-1.2zM100.3 78.5l1.4 2.2-2.1-1.4zM114.6 62.1l.9-.4 .6 2.5zM121.2 60.8l1-.2-.2 2.6zM197.5 69.8l.9 .5-1.7 1.9z"/>
<path d="M215.1 72.1h-10.4l-5.4 13.2M237.6 72.1h-10.6l-36 46.8M69.7 94.7l.8-.5 .9 2.5zM117.5 90.9l.8-.6 1.1 2.4zM132.3 88.6l.8-.7 1.2 2.3zM135.8 81.8l-2.3 22.3M152.3 84.2h1l-.6 2.5zM163.4 94.3h1l-.6 2.5zM199.3 85.5l-11.5 28.6M237.6 86.7h-10.6l-24.5 32.2M133.3 101.5l1 .1-.8 2.5zM188.3 111.6l.9 .3-1.4 2.2z"/>
<path d="M190.8 119l-8 10.4M202.4 119l-18.6 24.2M184 127.1l.8 .6-2 1.7zM237.6 123h-10.6l-38.3 26.8M241.8 129.9h10.5l68.4 45.7M78.5 153.7h10.5l26.4 4.6M78.5 145.7h10.5l19.1 7.5M106 151.8l2.1 1.4-2.4-.4zM113 157.3l2.4 1-2.6 .1zM183.1 151.8l2.1 .9 .2-.9M183.3 151.8l43.7 10.5h10.6M185 141l.7 .6-1.9 1.6z"/>
<path d="M190.5 148l.6 .8-2.4 1zM241.8 145.9h10.5l65.3 39.9M115.6 166.4l2 1.5-.7 .7zM115.6 166.4l13.2 14.7M123.3 163.5l2.4 .7-.5 .9zM123.3 163.5l71.4 38.5h10.5M125.9 166.4l1.8 1.9-.9 .5zM125.9 166.4l21.7 35.6M169.2 171.7l2.5-.1-.2 1zM169.2 171.7l57.8 10.8h10.6M171 162.7l2.5-.1-.1 1zM171 162.7l56 9.8h10.6"/>
<path d="M318.9 173.8l1.8 1.8-2.3-.9zM129 181.3l18.6 20.7M315.7 184.1l1.9 1.7-2.4-.9zM147.6 202h10.5"/>
</g>
<g fill="#000">
<path d="M134.4 55.4l1-.3 .2 2.5z" fill-rule="evenodd"/>
<path d="M193.2 51l.9-.3 .4 2.5z" fill-rule="evenodd"/>
<path d="M198.2 54.2l.9 .5-1.6 2z" fill-rule="evenodd"/>
<path d="M83.5 78.9l1.8 1.8-2.3-1z" fill-rule="evenodd"/>
<path d="M100.3 78.5l1.4 2.2-2.1-1.4z" fill-rule="evenodd"/>
<path d="M114.6 62.1l.9-.4 .6 2.5z" fill-rule="evenodd"/>
<path d="M121.2 60.8l1-.2-.2 2.6z" fill-rule="evenodd"/>
<path d="M197.5 69.8l.9 .5-1.7 1.9z" fill-rule="evenodd"/>
<path d="M69.7 94.7l.8-.5 .9 2.5z" fill-rule="evenodd"/>
<path d="M94.1 79.6l1.7 1.9-2.3-1.2z" fill-rule="evenodd"/>
<path d="M117.5 90.9l.8-.6 1.1 2.4z" fill-rule="evenodd"/>
<path d="M132.3 88.6l.8-.7 1.2 2.3z" fill-rule="evenodd"/>
<path d="M152.3 84.2h1l-.6 2.5z" fill-rule="evenodd"/>
<path d="M163.4 94.3h1l-.6 2.5z" fill-rule="evenodd"/>
<path d="M133.3 101.5l1 .1-.8 2.5z" fill-rule="evenodd"/>
<path d="M188.3 111.6l.9 .3-1.4 2.2z" fill-rule="evenodd"/>
<path d="M184 127.1l.8 .6-2 1.7z" fill-rule="evenodd"/>
<path d="M106 151.8l2.1 1.4-2.4-.4z" fill-rule="evenodd"/>
<path d="M113 157.3l2.4 1-2.6 .1z" fill-rule="evenodd"/>
<path d="M185 141l.7 .6-1.9 1.6z" fill-rule="evenodd"/>
<path d="M182.8 151.6l2.6 .2-.2 .9z" fill-rule="evenodd"/>
<path d="M190.5 148l.6 .8-2.4 1z" fill-rule="evenodd"/>
<path d="M115.6 166.4l2 1.5-.7 .7z" fill-rule="evenodd"/>
<path d="M123.3 163.5l2.4 .7-.5 .9z" fill-rule="evenodd"/>
<path d="M125.9 166.4l1.8 1.9-.9 .5z" fill-rule="evenodd"/>
<path d="M169.2 171.7l2.5-.1-.2 1z" fill-rule="evenodd"/>
<path d="M171 162.7l2.5-.1-.1 1z" fill-rule="evenodd"/>
<path d="M318.9 173.8l1.8 1.8-2.3-.9z" fill-rule="evenodd"/>
<path d="M315.7 184.1l1.9 1.7-2.4-.9z" fill-rule="evenodd"/>
</g>
<g font-size="8.1">
<text x="124" y="23.5">PRESEK A-A</text>
<text x="331" y="52">A</text>
<text x="359.7" y="206.7">A</text>
</g>
<g font-size="7.7">
<text x="336.7" y="266">Dvostepeni reduktor</text>
<text x="338.8" y="285">01.00.00.</text>
</g>
<g font-size="5.4">
<text x="128.9" y="31.5">183</text>
<text x="99.7" y="39.5">7</text>
<text x="112.4" y="39.5">8</text>
<text x="125" y="39.5">9</text>
<text x="143.1" y="39.5">10</text>
<text x="157.1" y="39.5">11</text>
<text x="169.8" y="39.5">12</text>
<text x="183.1" y="39.5">13</text>
<text x="207.6" y="39.5">14</text>
<text x="69.2" y="52.4">4</text>
<text x="85.7" y="52.4">5</text>
<text x="99.7" y="52.4">6</text>
<text x="207.8" y="55.6">15</text>
<text x="54.2" y="62.5">2</text>
<text x="69.3" y="62.5">3</text>
<text x="207.8" y="69.5">16</text>
<text x="230.2" y="69.5">17</text>
<text x="54.5" y="74.7">1</text>
<text x="230.2" y="84.1">18</text>
<text x="216" y="122.6" transform="rotate(-90 216 122.6)">67,23</text>
<text x="230.2" y="120.4">19</text>
<text x="244.6" y="127.2">28</text>
<text x="403.8" y="131.3" transform="rotate(-90 403.8 131.3)">129</text>
<text x="81.3" y="143.1">26</text>
<text x="244.6" y="143.3">27</text>
<text x="28.8" y="151.9" transform="rotate(-90 28.8 151.9)">75</text>
<text x="81.3" y="151.1">25</text>
<text x="229.9" y="159.6">20</text>
<text x="230.2" y="169.8">21</text>
<text x="229.9" y="179.9">22</text>
<text x="150.2" y="199.4">24</text>
<text x="197.5" y="199.4">23</text>
<text x="156.1" y="208.7">110</text>
<text x="321.1" y="210.5">110</text>
<text x="320.6" y="226.7">140</text>
<text x="340.9" y="241.5">1 : 1</text>
<text x="388.9" y="241.3">5,93 kg</text>
<text x="281.4" y="251">ISO 2768-m</text>
<text x="287.2" y="283.2">FTN Novi Sad</text>
</g>
<g font-size="4.6">
<text x="216" y="126.5" transform="rotate(-90 216 126.5)">⌀</text>
<text x="343.7" y="247.8">140x129x183</text>
<text x="400.4" y="247.8">/</text>
<text x="343.7" y="252.1">Sklopni</text>
<text x="400.4" y="252.3">1</text>
<text x="404.9" y="287.5">2</text>
<text x="404.9" y="282.4">1</text>
<text x="412.2" y="287.5">L</text>
</g>
<g font-size="3.9">
<text x="231.6" y="240.8">Veza - pripadnost sklopu:</text>
<text x="281.2" y="240.8">Tolerancija</text>
<text x="281.2" y="245.2">slobodnih mera:</text>
<text x="307.1" y="240.8">Površinska</text>
<text x="307.1" y="245.3">hrapavost:</text>
<text x="325.8" y="241.5">Razmera:</text>
<text x="379.1" y="241.5">Masa:</text>
<text x="325.8" y="247.8">Dimenzije:</text>
<text x="379.2" y="247.7">Materijal:</text>
<text x="325.3" y="252.5">Tip crteža:</text>
<text x="325.8" y="257.9">Naziv crteža:</text>
<text x="379.1" y="252.3">Broj komada:</text>
<text x="325.8" y="278.3">Broj crteža:</text>
<text x="400.8" y="278.1">List:</text>
<text x="325.8" y="291.1">Zamena za:</text>
<text x="371.4" y="291.1">Zamenjen sa:</text>
</g>
<g font-size="3">
<text x="296" y="257">Datum</text>
<text x="313.8" y="257">Ime</text>
<text x="293" y="261.3">07.11.2023.</text>
<text x="307.6" y="261.3">Skandar M.</text>
<text x="293" y="265.5">07.11.2023.</text>
<text x="307.6" y="265.5">Skandar M.</text>
</g>
<g font-size="2.3">
<text x="280" y="261.4">Projektovao:</text>
<text x="280" y="265.5">Konstruisao:</text>
<text x="280" y="269.8">Razradio:</text>
<text x="280" y="274.1">Pregledao:</text>
<text x="231.5" y="290.7">Poz.</text>
<text x="245.7" y="290.7">Izmena</text>
<text x="263.9" y="290.7">Datum</text>
<text x="274.7" y="290.7">Ime</text>
</g>
</svg>
